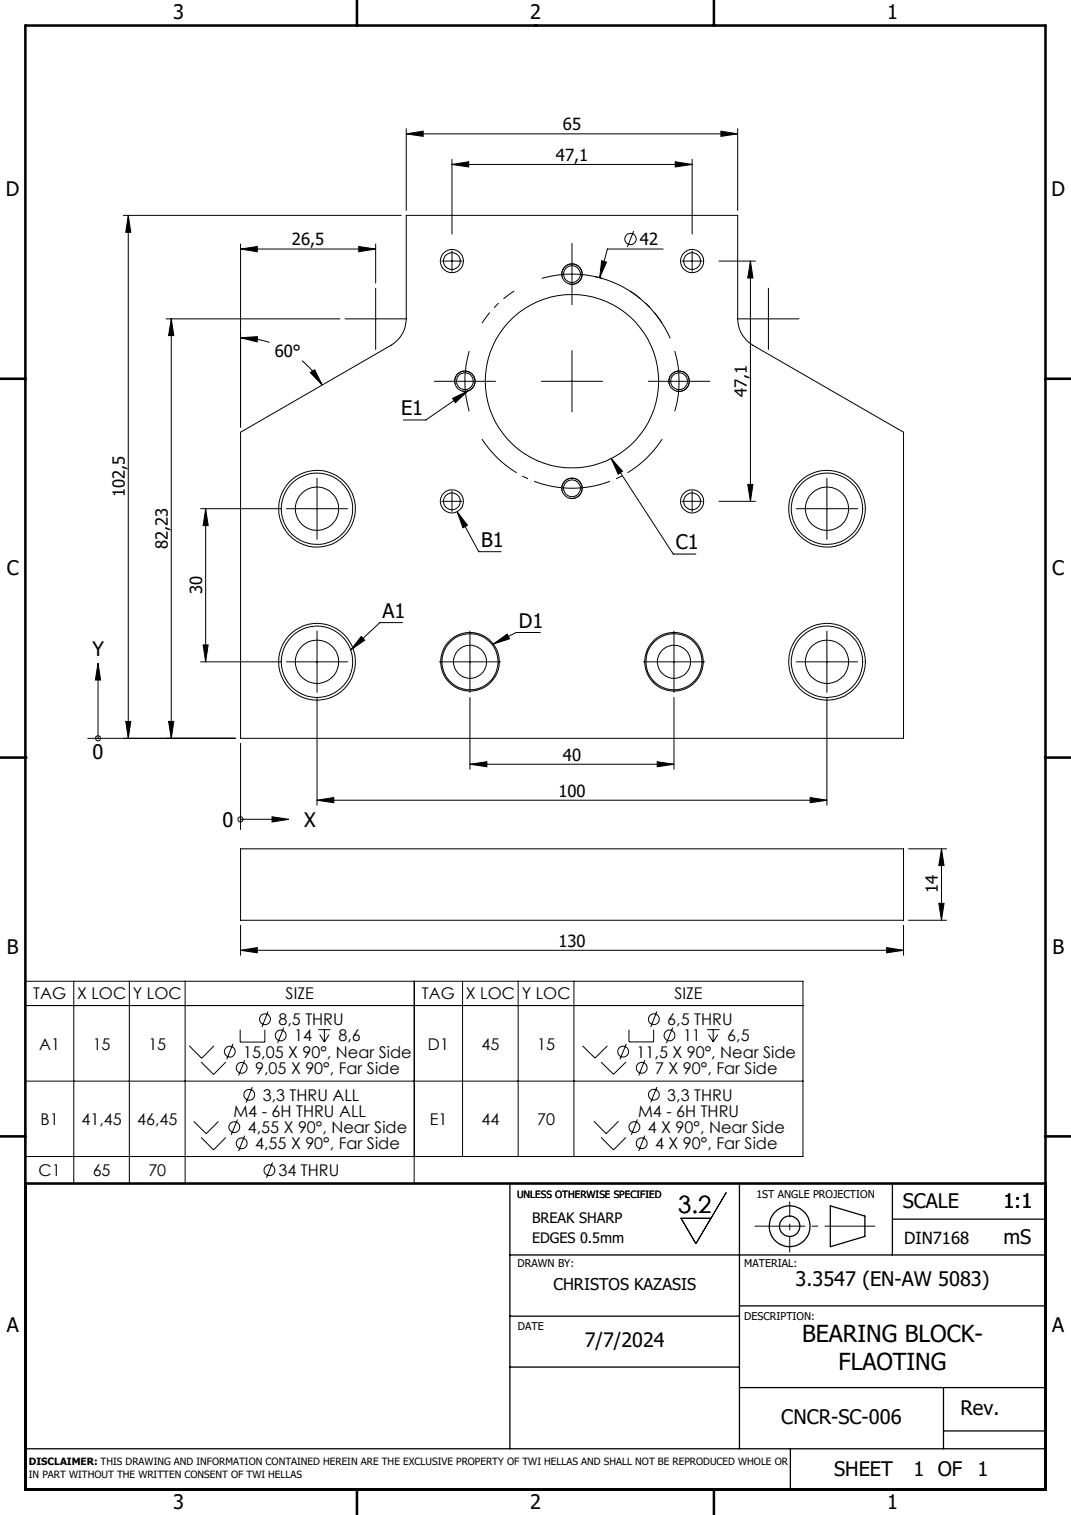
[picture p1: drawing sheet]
<svg xmlns="http://www.w3.org/2000/svg" width="210mm" height="297mm" viewBox="0 0 210 297" stroke-linecap="round" stroke-linejoin="round" font-family="sans-serif">
<g fill="none" stroke="#000" stroke-width=".2">
<path d="M79.7 26.2l3.3-.5v1zM79.7 25.2v16M79.7 26.2h64.9M88.6 32.2l3.3-.5v1zM88.6 31.2v14.7M88.6 32.2h47.1M132.4 31.7l3.3 .5-3.3 .5zM135.7 31.2v14.7M141.4 25.7l3.2 .5-3.2 .5zM144.6 25.2v16M24.2 42.2h54.5M25.2 42.2l.4 3.3h-.9z"/>
<path d="M25.2 42.2v102.5M47.2 48.8l3.2-.5v1.1zM47.2 47.8v35.9M47.2 48.8h26.5M70.3 48.3l3.4 .5-3.4 .6zM73.7 56.5v12M73.7 47.8v7.7M86.6 51.2h4M88.6 49.2v4M106.2 54.6a21.2 21.2 0 0 1 11.9 0M110.2 54.3a2 2 0 0 1 1.7-2.6 2 2 0 0 1 2.2 2.2 2 2 0 0 1-2.4 1.8M112.1 47.7v12"/>
<path d="M116.6 54.2a21.1 21.1 0 0 1 14.8 12.1M118 51.1l.9 .3-1.3 3.1zM124.2 45.3l-1.2 3.1M130 48.8h-10.9l-1.5 5.7M133.7 51.2h4M135.7 49.2v4M141 51.2h7.1M147.1 51.2l.5 3.3h-1zM147.1 51.2v47.1M150.7 56.5v12M32.6 62.5h34M33.6 62.5l.5 3.3h-1z"/>
<path d="M33.6 62.5v82.2M47.2 66.2l3.3-.2-.1 1zM47.2 66.2a17.8 17.8 0 0 1 5.6 .9M59.2 70.7a18.7 18.7 0 0 1 4 4.8M60.9 73.1l.8-.6 1.5 3zM67.7 62.5h12M79.7 62.5a6 6 0 0 1-3 5.2l-29.5 17v60h130v-60l-29.6-17a6 6 0 0 1-3-5.2M79.7 62.5v-20.3h64.9v20.3M85.2 74.8h12M88.7 78.1l3-1.4-2.4 2.2zM89.2 75.2a2 2 0 0 1 1.8-2.5 2 2 0 0 1 2.1 2.2 2 2 0 0 1-2.5 1.8M91.7 76.7l-8.2 5.6h-4.4"/>
<path d="M92 68.8a21 21 0 0 0 0 11.8M106.2 74.8h11.9M112.1 68.7v12M127.1 74.8h12.1M131.2 75.2a2 2 0 0 1 1.8-2.5 2 2 0 0 1 2.2 2.2 2 2 0 0 1-2.6 1.8M132.3 68.8a21 21 0 0 1 0 11.8M144.6 62.5h12.1M39.3 99.7h15.8M40.3 99.7l.5 3.3h-1zM40.3 99.7v30M56.2 99.7h12M62.2 93.7v12"/>
<path d="M86.6 98.3h4M88.6 96.3v4M110.2 96.2a2 2 0 0 1 1.8-2.4 2 2 0 0 1 2.1 2.1 2 2 0 0 1-2.4 1.8M119.8 89.9l2.3 2.5-.9 .6zM119.8 89.9l12.2 18.7h4.5M133.7 98.3h4M135.7 96.3v4M141 98.3h7.1M146.6 95h1l-.5 3.3zM156.1 99.7h12.1M162.1 93.7v12M89.6 100.3l2.1 2.7-.9 .5z"/>
<path d="M89.6 100.3l4.3 7.9h4.3M19.2 130l.5 3.3h-1zM19.2 133.3v11.4M39.3 129.7h15.8M39.8 126.4h1l-.5 3.3zM56.2 129.7h12M62.2 123.7v12M62.2 136.7v21.2M70.8 124.8l.7 .7-2.7 1.9zM78.9 122.1h-4.4l-5.7 5.3M86.1 129.7h12M92.1 123.7v12"/>
<path d="M92.1 136.7v14.1M96.7 126.3l2.7-2 .5 .9zM105.9 124h-4.7l-4.5 2.3M126.2 129.7h11.9M132.2 123.7v12M132.2 136.7v14.1M156.1 129.7h12.1M162.1 123.7v12M162.1 136.7v21.2M24.7 141.4h.9l-.4 3.3zM33.1 141.4h1l-.5 3.3zM46.1 144.7h-28.9"/>
<path d="M47.2 145.7v16.9M62.2 156.9l3.2-.6v1.1zM62.2 156.9h99.9M92.1 149.8l3.4-.5v1zM92.1 149.8h40.1M128.9 149.3l3.3 .5-3.3 .5zM158.9 156.3l3.2 .6-3.2 .5zM47.2 166.4h130v14h-130zM47.2 160.6h6.1M53.3 160.1l3.4 .5-3.4 .5zM178.2 166.4h7.4M184.1 177.1h1l-.5 3.3z"/>
<path d="M184.6 166.4l.5 3.3h-1zM184.6 166.4v14M5 197.1h152.4M14.5 192.4v39.6M25.4 192.4v39.6M36.3 192.4v39.6M47.2 186.3l3.2-.5v1zM47.2 181.4v5.9M47.2 186.3h130M52.6 198.3l-1.2 3M81.2 192.4v39.6h-76.2v-39.6h152.4v34.3h-152.4M90.7 192.4v34.3"/>
<path d="M101.6 192.4v34.3M112.5 192.4v34.3M128.8 198.3l-1.2 3M173.8 185.8l3.4 .5-3.4 .5zM177.2 181.4v5.9M178.2 180.4h7.4M5 211.9h152.4M37.1 205l2.4 2.5 2.4-2.5M38 219.8l2.4 2.4 2.4-2.4M39.4 208.2l2.5 2.4 2.4-2.4M45.7 204.6l-1.3 3.1M46.6 219.5l-1.3 3"/>
<path d="M47.1 201.9v2.4h4.8v-2.4M48 207.8l-1.2 3.1M49.5 213.1l-1.2 3M55.6 201.5l-1.2 3M62.4 201.9h2.4M62.7 202.8l.9 1.5M63.6 201.9v2.4M64.5 202.8l-.9 1.5M114.2 205l2.5 2.4 2.4-2.4M116.5 219.8l2.4 2.4 2.4-2.4M117.9 208.2l2.4 2.4 2.4-2.4M122.8 204.6l-1.2 3.1"/>
<path d="M123.3 201.9v2.4h4.9v-2.4M125 219.5l-1.2 3M126.4 207.8l-1.2 3.1M128.8 213.1l-1.2 3M131.9 201.5l-1.2 3M138.6 201.9h2.5M138.9 202.8l.9 1.5M139.8 201.9v2.4M140.8 202.8l-1 1.5M39.4 223l2.5 2.4 2.4-2.4M48 222.6l-1.2 3.1M53.4 227.9l-1.2 3"/>
<path d="M117.9 223l2.4 2.4 2.4-2.4M126.4 222.6l-1.2 3M142.4 233.8l-5.9 10-3-5h5.9"/>
<circle cx="88.6" cy="51.2" r="1.64"/>
<circle cx="88.6" cy="51.2" r="2.27"/>
<circle cx="112.1" cy="53.7" r="1.65"/>
<circle cx="112.1" cy="53.7" r="2.01"/>
<circle cx="123.6" cy="46.9" r="1.12"/>
<circle cx="135.7" cy="51.2" r="2.26"/>
<circle cx="135.7" cy="51.2" r="1.65"/>
<circle cx="91.1" cy="74.7" r="1.99"/>
<circle cx="91.2" cy="74.7" r="1.66"/>
<circle cx="112.2" cy="74.7" r="17"/>
<circle cx="133.2" cy="74.7" r="1.99"/>
<circle cx="133.2" cy="74.7" r="1.65"/>
<circle cx="62.1" cy="99.7" r="4.3"/>
<circle cx="62.1" cy="99.7" r="7"/>
<circle cx="62.2" cy="99.7" r="7.5"/>
<circle cx="88.6" cy="98.3" r="1.64"/>
<circle cx="88.6" cy="98.3" r="2.27"/>
<circle cx="112.1" cy="95.7" r="1.99"/>
<circle cx="112.1" cy="95.7" r="1.65"/>
<circle cx="135.7" cy="98.3" r="2.26"/>
<circle cx="135.7" cy="98.3" r="1.65"/>
<circle cx="162.2" cy="99.7" r="7"/>
<circle cx="162.2" cy="99.7" r="7.5"/>
<circle cx="162.2" cy="99.7" r="4.2"/>
<circle cx="62.1" cy="129.7" r="7"/>
<circle cx="62.1" cy="129.7" r="4.3"/>
<circle cx="62.2" cy="129.7" r="7.5"/>
<circle cx="92.1" cy="129.7" r="3.2"/>
<circle cx="92.1" cy="129.7" r="5.5"/>
<circle cx="92.2" cy="129.7" r="5.8"/>
<circle cx="132.1" cy="129.7" r="5.8"/>
<circle cx="132.2" cy="129.7" r="3.2"/>
<circle cx="132.2" cy="129.7" r="5.5"/>
<circle cx="162.2" cy="129.7" r="4.2"/>
<circle cx="162.2" cy="129.7" r="7"/>
<circle cx="162.2" cy="129.7" r="7.5"/>
<circle cx="19.2" cy="144.7" r=".49"/>
<circle cx="47.2" cy="160.6" r=".5"/>
<circle cx="52" cy="199.8" r="1.06"/>
<circle cx="128.2" cy="199.8" r="1.06"/>
<circle cx="45" cy="206.2" r="1.06"/>
<circle cx="47.4" cy="209.3" r="1.06"/>
<circle cx="48.9" cy="214.6" r="1.06"/>
<circle cx="55" cy="203" r="1.06"/>
<circle cx="122.2" cy="206.2" r="1.06"/>
<circle cx="125.8" cy="209.3" r="1.06"/>
<circle cx="128.2" cy="214.6" r="1.06"/>
<circle cx="131.3" cy="203" r="1.06"/>
<circle cx="45.9" cy="221" r="1.06"/>
<circle cx="47.4" cy="224.2" r="1.06"/>
<circle cx="52.8" cy="229.4" r="1.06"/>
<circle cx="124.4" cy="220.9" r="1.06"/>
<circle cx="125.8" cy="224.1" r="1.06"/>
</g>
<g fill="none" stroke="#000" stroke-width=".25">
<path d="M100 232v52M145 232v52M162.8 236.4l6.8 2v4l-6.8 2zM175 232v14M175 239h30M100 246h105M100 258h45M145 256h60M100 268h45M145 272h60M185 272v12M5 284h200"/>
<path d="M155 284v8M185 280.5h20"/>
<circle cx="154.8" cy="240.4" r="4"/>
<circle cx="154.8" cy="240.4" r="2"/>
</g>
<path d="M94.5 86.1a21 21 0 0 0 35.3 0" fill="none" stroke="#000" stroke-width=".2" stroke-dasharray="15.2 1.3 1.3 1.3" stroke-dashoffset="5.7" stroke-linecap="butt"/>
<path d="M100.8 57.1a21 21 0 0 0-6.3 6.3M129.8 63.4a21 21 0 0 0-6.3-6.3" fill="none" stroke="#000" stroke-width=".2" stroke-dasharray="15.2 1.3 1.3 1.3" stroke-dashoffset="12.7" stroke-linecap="butt"/>
<path d="M148 240.4h23.6" fill="none" stroke="#000" stroke-width=".2" stroke-dasharray="15.2 1.3 1.3 1.3" stroke-dashoffset="5.3" stroke-linecap="butt"/>
<path d="M154.9 235.5v10" fill="none" stroke="#000" stroke-width=".2" stroke-dasharray="15.2 1.3 1.3 1.3" stroke-dashoffset="12.1" stroke-linecap="butt"/>
<g fill="none" stroke="#000" stroke-width=".5">
<path d="M5 5h200v287h-200zM70 0v5M105 5h.1M140 0v5M0 74.3h5M205 74.3h5M0 148.5h5M5 148.5h.1M205 148.5h5M0 222.8h5M5 232h200M205 222.8h5"/>
<path d="M70 292v5M105 292h.1M140 292v5M190 292h.1"/>
</g>
<g fill="#000">
<path d="M79.7 26.2l3.3-.5v1zM141.4 25.7l3.2 .5-3.2 .5z"/>
<path d="M88.6 32.2l3.3-.5v1zM132.4 31.7l3.3 .5-3.3 .5z"/>
<path d="M25.2 42.2l.4 3.3h-.9zM24.7 141.4h.9l-.4 3.3z"/>
<path d="M70.3 48.3l3.4 .5-3.4 .6zM47.2 48.8l3.2-.5v1.1z"/>
<path d="M147.1 51.2l.5 3.3h-1zM146.6 95h1l-.5 3.3z"/>
<path d="M60.9 73.1l.8-.6 1.5 3zM47.2 66.2l3.3-.2-.1 1zM118 51.1l-.4 3.4 1.3-3.1z"/>
<path d="M39.8 126.4h1l-.5 3.3zM40.3 99.7l.5 3.3h-1z"/>
<path d="M70.8 124.8l.7 .7-2.7 1.9zM89.6 100.3l2.1 2.7-.9 .5zM119.8 89.9l2.3 2.5-.9 .6zM96.7 126.3l2.7-2 .5 .9zM88.7 78.1l3-1.4-2.4 2.2zM53.3 160.1l3.4 .5-3.4 .5zM19.2 130l.5 3.3h-1z"/>
<path d="M33.1 141.4h1l-.5 3.3zM33.6 62.5l.5 3.3h-1z"/>
<path d="M62.2 156.9l3.2-.6v1.1zM158.9 156.3l3.2 .6-3.2 .5z"/>
<path d="M92.1 149.8l3.4-.5v1zM128.9 149.3l3.3 .5-3.3 .5z"/>
<path d="M184.6 166.4l.5 3.3h-1zM184.1 177.1h1l-.5 3.3z"/>
<path d="M173.8 185.8l3.4 .5-3.4 .5zM47.2 186.3l3.2-.5v1z"/>
</g>
<text font-size="4.7" x="133" y="237.8">3.2</text>
<g font-size="4.6">
<text x="157.3" y="263">BEARING BLOCK-</text>
<text x="164.4" y="268.6">FLAOTING</text>
</g>
<g font-size="3.9">
<text x="33.9" y="3.8">3</text>
<text x="103.9" y="3.8">2</text>
<text x="173.9" y="3.8">1</text>
<text x="1.2" y="38.5">D</text>
<text x="206.2" y="38.5">D</text>
<text x="78.6" y="81.5">E1</text>
<text x="94.3" y="107.3">B1</text>
<text x="132.5" y="107.7">C1</text>
<text x="1.3" y="112.7">C</text>
<text x="206.3" y="112.7">C</text>
<text x="75" y="121.2">A1</text>
<text x="101.7" y="123.1">D1</text>
<text x="18.1" y="128.5">Y</text>
<text x="18.2" y="148.7">0</text>
<text x="43.6" y="162.1">0</text>
<text x="59.7" y="162.1">X</text>
<text x="1.3" y="187">B</text>
<text x="206.3" y="187">B</text>
<text x="177" y="236.9">SCALE</text>
<text x="196.7" y="236.9">1:1</text>
<text x="196.7" y="243.9">mS</text>
<text x="156" y="252.2">3.3547 (EN-AW 5083)</text>
<text x="1.3" y="261.2">A</text>
<text x="206.3" y="261.2">A</text>
<text x="114.7" y="264.1">7/7/2024</text>
<text x="153.2" y="279.2">CNCR-SC-006</text>
<text x="188.3" y="277.3">Rev.</text>
<text x="163.6" y="289.3">SHEET</text>
<text x="179.1" y="289.3">1 OF</text>
<text x="191.7" y="289.3">1</text>
<text x="33.9" y="295.8">3</text>
<text x="103.9" y="295.8">2</text>
<text x="173.9" y="295.8">1</text>
</g>
<g font-size="3.3">
<text x="110.4" y="25.5">65</text>
<text x="109" y="31.5">47,1</text>
<text x="57.3" y="48.1">26,5</text>
<text x="125.5" y="48.1">42</text>
<text x="53.9" y="70">60°</text>
<text x="146.5" y="77.9" transform="rotate(-90 146.5 77.9)">47,1</text>
<text x="24.5" y="97.5" transform="rotate(-90 24.5 97.5)">102,5</text>
<text x="32.9" y="107.7" transform="rotate(-90 32.9 107.7)">82,23</text>
<text x="39.6" y="116.5" transform="rotate(-90 39.6 116.5)">30</text>
<text x="110.4" y="149.1">40</text>
<text x="109.5" y="156.2">100</text>
<text x="183.9" y="175.2" transform="rotate(-90 183.9 175.2)">14</text>
<text x="109.5" y="185.6">130</text>
<text x="177.3" y="243.9">DIN7168</text>
</g>
<g font-size="3.2">
<text x="6.5" y="195.9">TAG</text>
<text x="15.1" y="195.9">X LOC</text>
<text x="26.1" y="195.9">Y LOC</text>
<text x="56" y="195.9">SIZE</text>
<text x="82.7" y="195.9">TAG</text>
<text x="91.4" y="195.9">X LOC</text>
<text x="102.3" y="195.9">Y LOC</text>
<text x="132.2" y="195.9">SIZE</text>
<text x="54.6" y="201">8,5 THRU</text>
<text x="130.8" y="201">6,5 THRU</text>
<text x="7.7" y="205.8">A1</text>
<text x="18.2" y="205.8">15</text>
<text x="29.1" y="205.8">15</text>
<text x="47.7" y="207.3">15,05 X 90°, Near Side</text>
<text x="57.7" y="204.2">14</text>
<text x="66.4" y="204.2">8,6</text>
<text x="83.9" y="205.8">D1</text>
<text x="94.4" y="205.8">45</text>
<text x="105.3" y="205.8">15</text>
<text x="124.8" y="207.3">11,5 X 90°, Near Side</text>
<text x="133.9" y="204.2">11</text>
<text x="142.6" y="204.2">6,5</text>
<text x="50" y="210.5">9,05 X 90°, Far Side</text>
<text x="51.5" y="215.8">3,3 THRU ALL</text>
<text x="128.5" y="210.5">7 X 90°, Far Side</text>
<text x="130.8" y="215.8">3,3 THRU</text>
<text x="7.9" y="220.6">B1</text>
<text x="16" y="220.6">41,45</text>
<text x="26.9" y="220.6">46,45</text>
<text x="45.8" y="219">M4 - 6H THRU ALL</text>
<text x="84.2" y="220.6">E1</text>
<text x="94.4" y="220.6">44</text>
<text x="105.3" y="220.6">70</text>
<text x="125.1" y="219">M4 - 6H THRU</text>
<text x="48.6" y="222.1">4,55 X 90°, Near Side</text>
<text x="50" y="225.3">4,55 X 90°, Far Side</text>
<text x="127" y="222.1">4 X 90°, Near Side</text>
<text x="128.5" y="225.3">4 X 90°, Far Side</text>
<text x="7.6" y="230.6">C1</text>
<text x="18.2" y="230.6">65</text>
<text x="29.1" y="230.6">70</text>
<text x="54.6" y="230.6">34 THRU</text>
<text x="108.5" y="252.9">CHRISTOS KAZASIS</text>
</g>
<g font-size="2.8">
<text x="104.3" y="239.9">BREAK SHARP</text>
<text x="104.3" y="243.7">EDGES 0.5mm</text>
</g>
<g font-size="2.1">
<text x="148.3" y="234.9">1ST ANGLE PROJECTION</text>
<text x="101.5" y="248.3">DRAWN BY:</text>
<text x="145.9" y="248.3">MATERIAL:</text>
<text x="101.5" y="260.7">DATE</text>
<text x="145.9" y="258.7">DESCRIPTION:</text>
</g>
<g font-size="2">
<text x="101.4" y="234.9">UNLESS OTHERWISE SPECIFIED</text>
<text x="5.7" y="287.3">DISCLAIMER: THIS DRAWING AND INFORMATION CONTAINED HEREIN ARE THE EXCLUSIVE PROPERTY OF TWI HELLAS AND SHALL NOT BE REPRODUCED WHOLE OR</text>
<text x="5.7" y="289.8">IN PART WITHOUT THE WRITTEN CONSENT OF TWI HELLAS</text>
</g>
</svg>
